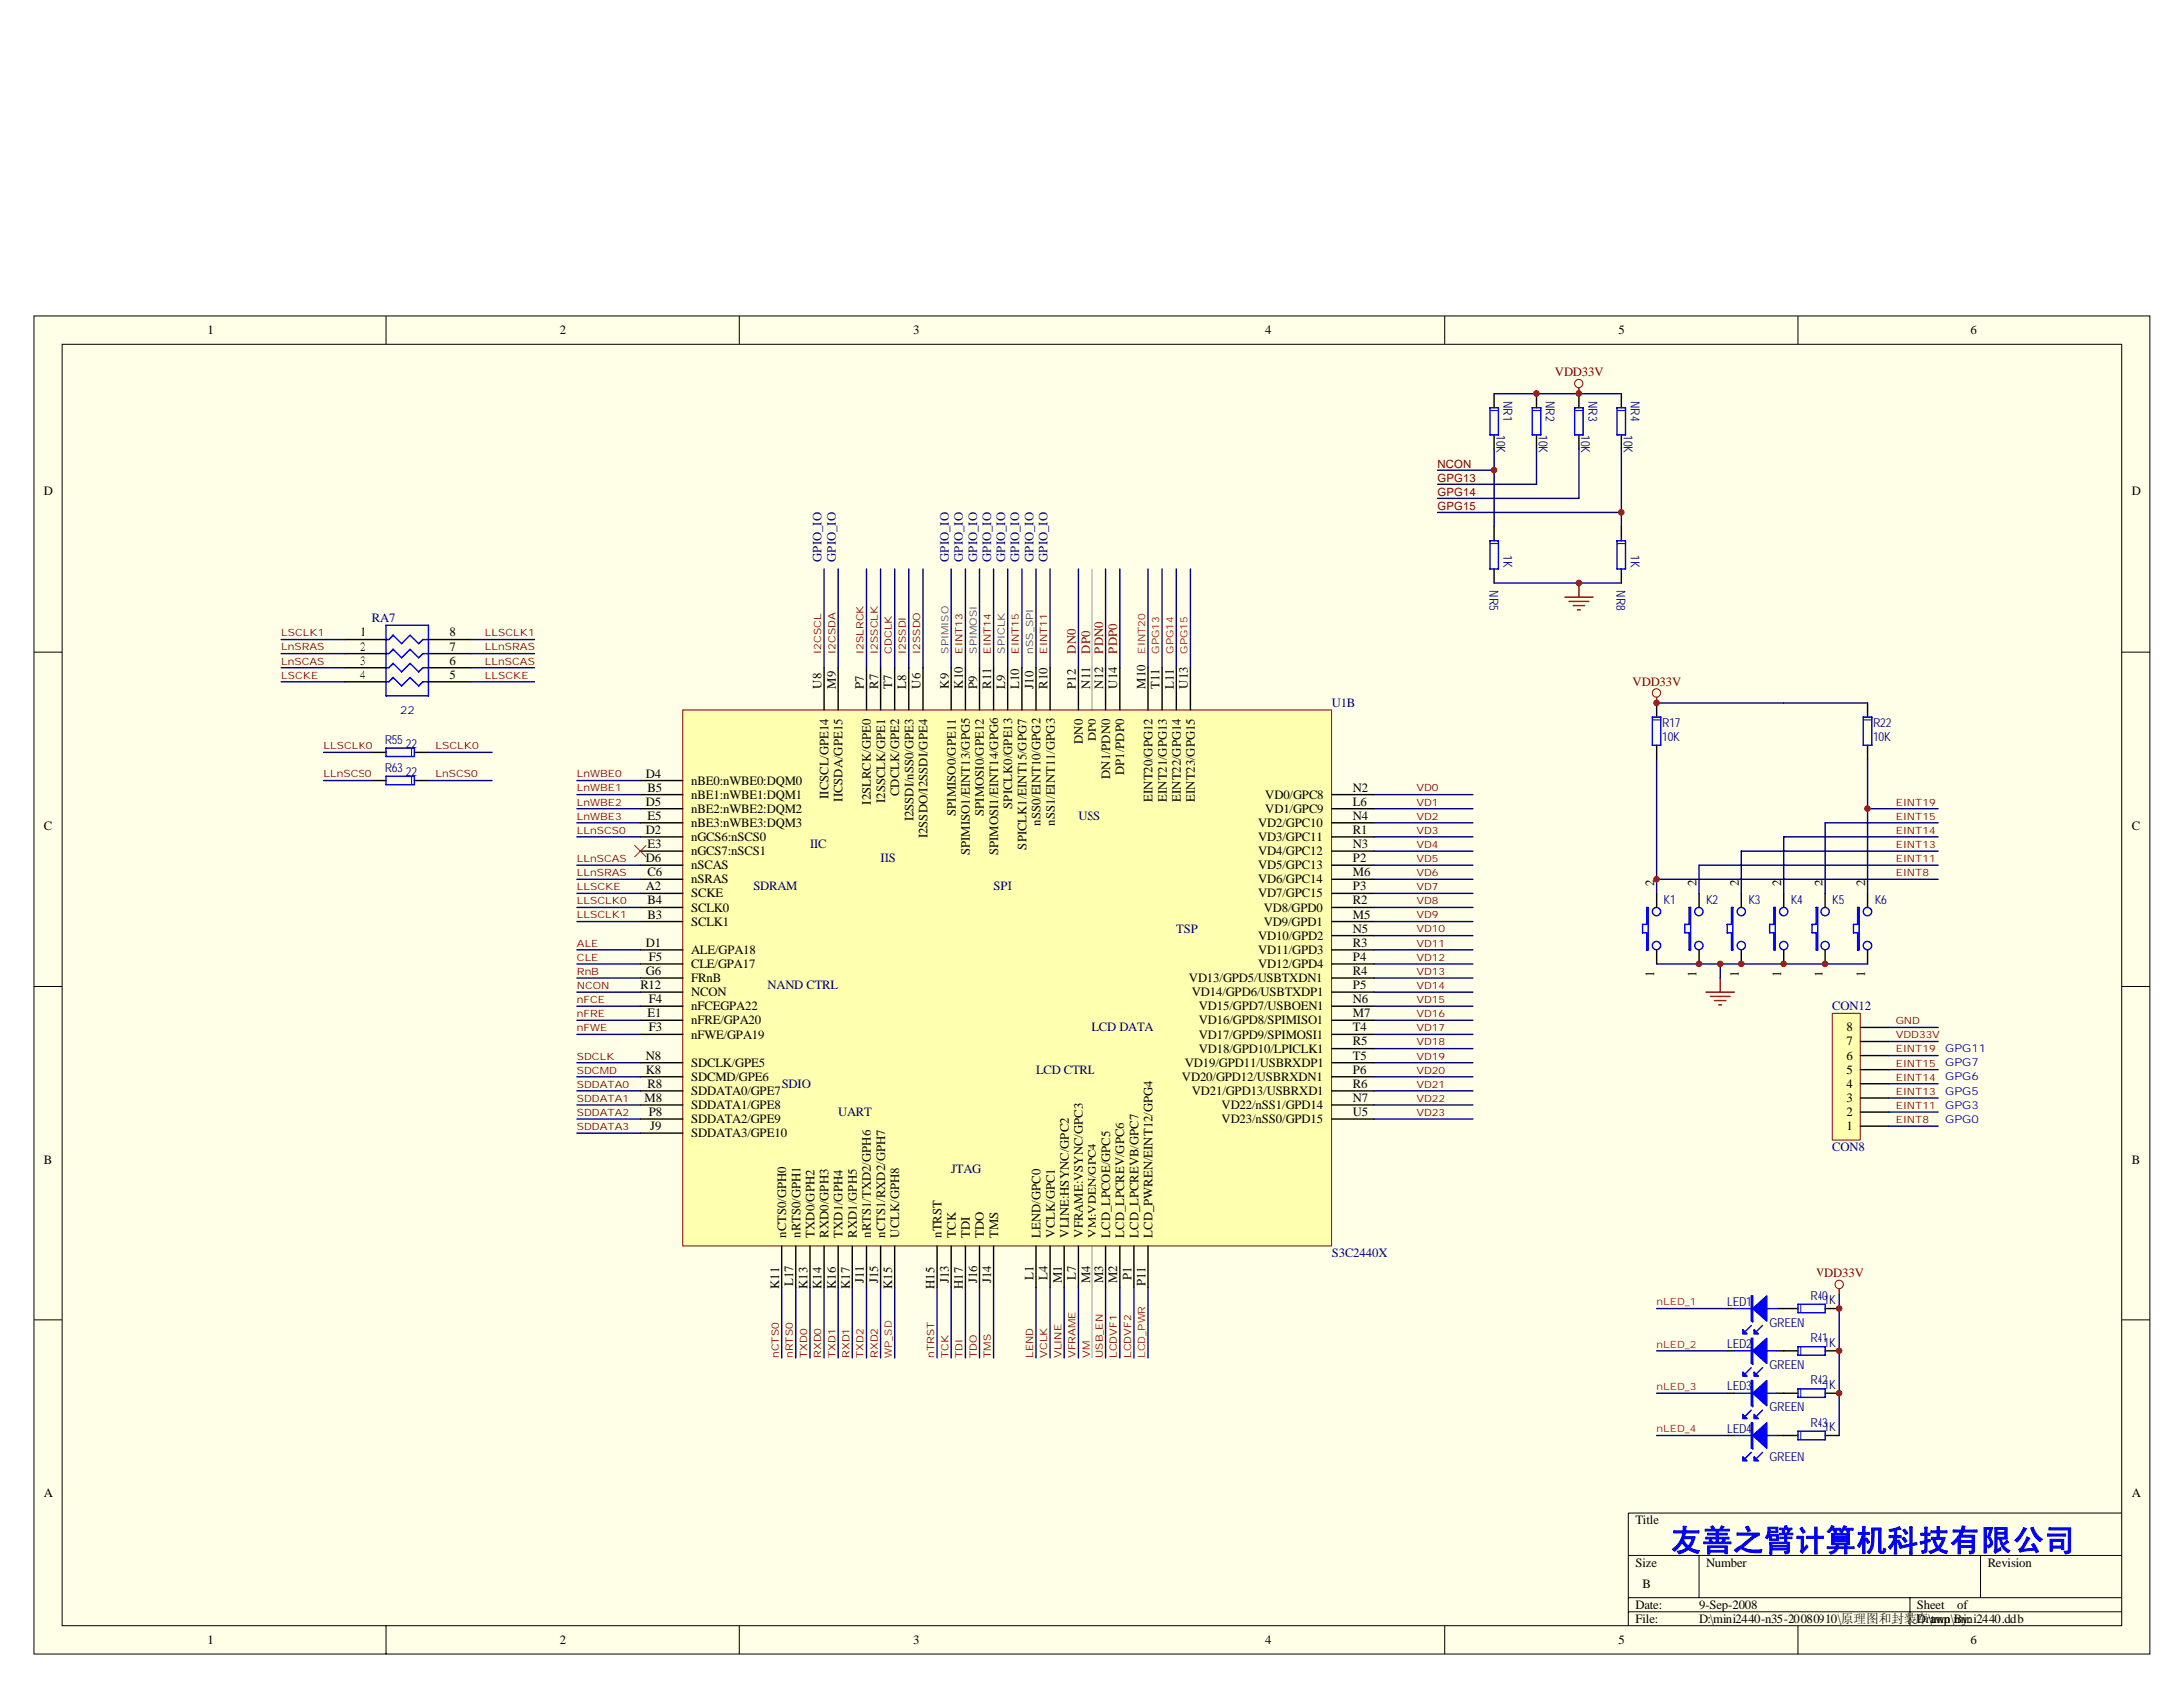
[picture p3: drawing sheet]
<svg xmlns="http://www.w3.org/2000/svg" width="279mm" height="216mm" viewBox="0 0 279 216" stroke-linecap="round" stroke-linejoin="round" font-family="sans-serif">
<path d="M4.3 40.4h270.7v171.2h-270.7z" fill="#ffffe8"/>
<g fill="none" stroke="#000" stroke-width=".13">
<path d="M4.3 40.4h270.7v171.2h-270.7zM7.9 44h263.5v163.9h-263.5zM49.4 40.4v3.6M94.6 40.4v3.6M139.7 40.4v3.6M184.8 40.4v3.6M230 40.4v3.6M4.3 83.4h3.6M271.5 83.4h3.6M4.3 126.2h3.6M271.5 126.2h3.6M4.3 168.9h3.6"/>
<path d="M271.5 168.9h3.6M208.3 199h63.2M217.3 199v5.4M253.4 199v5.4M271.5 193.5h-63.2v14.5M49.4 208v3.6M94.6 208v3.6M139.7 208v3.6M184.8 208v3.6M208.3 204.4h63.2M208.3 206.2h63.2M230 208v3.6"/>
<path d="M244.4 204.4v3.6"/>
</g>
<path d="M87.4 90.8h83v68.5h-83z" fill="#ffffb0"/>
<g fill="none" stroke="#800000" stroke-width=".13">
<path d="M87.4 90.8h83v68.5h-83z"/>
<circle cx="202" cy="49" r=".53"/>
<circle cx="211.9" cy="88.7" r=".53"/>
<circle cx="235.3" cy="164.3" r=".53"/>
</g>
<g fill="none" stroke="#000" stroke-width=".18">
<path d="M191.1 50.3v1.8M191.1 55.7v1.8M196.6 50.3v1.8M196.6 55.7v1.8M202 50.3v1.8M202 55.7v1.8M207.4 50.3v1.8M207.4 55.7v1.8M191.1 67.4v1.8M191.1 72.8v1.8M207.4 67.4v1.8M207.4 72.8v1.8"/>
<path d="M47.6 99.8h1.8M47.6 96.2h1.8M53.1 99.8h1.8M53.1 96.2h1.8M81.9 99.8h5.5M105.4 85.4v5.4M107.2 85.4v5.4M110.8 85.4v5.4M112.6 85.4v5.4M114.4 85.4v5.4M116.2 85.4v5.4M118 85.4v5.4"/>
<path d="M121.6 85.4v5.4M123.5 85.4v5.4M125.3 85.4v5.4M127.1 85.4v5.4M128.9 85.4v5.4M130.7 85.4v5.4M132.5 85.4v5.4M134.3 85.4v5.4M137.9 85.4v5.4M139.7 85.4v5.4M141.5 85.4v5.4M143.3 85.4v5.4"/>
<path d="M146.9 85.4v5.4M148.7 85.4v5.4M150.5 85.4v5.4M152.3 85.4v5.4M211.9 89.9v1.8M211.9 95.3v1.8M239 89.9v1.8M239 95.3v1.8M81.9 101.6h5.5M81.9 103.4h5.5M81.9 105.2h5.5M81.9 107h5.5"/>
<path d="M81.9 108.9h5.5M81.9 110.7h5.5M81.9 112.5h5.5M81.9 114.3h5.5M81.9 116.1h5.5M81.9 117.9h5.5M170.4 101.6h5.4M170.4 103.4h5.4M170.4 105.2h5.4M170.4 107h5.4M170.4 108.9h5.4M170.4 110.7h5.4"/>
<path d="M170.4 112.5h5.4M170.4 114.3h5.4M170.4 116.1h5.4M170.4 117.9h5.4M170.4 119.7h5.4M211.9 114.3v1.8M217.3 114.3v1.8M222.7 114.3v1.8M228.1 114.3v1.8M233.6 114.3v1.8M239 114.3v1.8M81.9 121.5h5.5"/>
<path d="M81.9 123.3h5.5M81.9 125.1h5.5M81.9 126.9h5.5M81.9 128.7h5.5M81.9 130.5h5.5M81.9 132.3h5.5M81.9 135.9h5.5M81.9 137.7h5.5M81.9 139.5h5.5M170.4 121.5h5.4M170.4 123.3h5.4M170.4 125.1h5.4"/>
<path d="M170.4 126.9h5.4M170.4 128.7h5.4M170.4 130.5h5.4M170.4 132.3h5.4M170.4 135.9h5.4M170.4 137.7h5.4M170.4 139.5h5.4M170.4 134.1h5.4M211.9 121.5v1.8M217.3 121.5v1.8M222.7 121.5v1.8M228.1 121.5v1.8"/>
<path d="M233.6 121.5v1.8M239 121.5v1.8M81.9 141.3h5.5M81.9 143.1h5.5M81.9 144.9h5.5M100 159.3v5.4M101.8 159.3v5.4M103.6 159.3v5.4M105.4 159.3v5.4M107.2 159.3v5.4M109 159.3v5.4M110.8 159.3v5.4"/>
<path d="M112.6 159.3v5.4M114.4 159.3v5.4M119.8 159.3v5.4M121.6 159.3v5.4M123.5 159.3v5.4M125.3 159.3v5.4M127.1 159.3v5.4M132.5 159.3v5.4M134.3 159.3v5.4M136.1 159.3v5.4M137.9 159.3v5.4M139.7 159.3v5.4"/>
<path d="M141.5 159.3v5.4M143.3 159.3v5.4M145.1 159.3v5.4M146.9 159.3v5.4M170.4 141.3h5.4M170.4 143.1h5.4M220.9 167.4h.9M220.9 172.8h.9M220.9 178.2h.9M227.2 167.4h2.8M227.2 172.8h2.8M227.2 178.2h2.8"/>
<path d="M233.6 167.4h1.8M233.6 172.8h1.8M233.6 178.2h1.8M220.9 183.6h.9M227.2 183.6h2.8M233.6 183.6h1.8"/>
</g>
<g fill="none" stroke="#000080" stroke-width=".18">
<path d="M191.1 57.5v9.9M191.1 50.3h16.3M196.6 57.5v4.5h-12.7M202 57.5v6.3h-18.1M207.4 57.5v9.9M105.4 72.8v12.6M107.2 72.8v12.6M110.8 72.8v12.6M112.6 72.8v12.6M114.4 72.8v12.6M116.2 72.8v12.6M118 72.8v12.6"/>
<path d="M121.6 72.8v12.6M123.5 72.8v12.6M125.3 72.8v12.6M127.1 72.8v12.6M128.9 72.8v12.6M130.7 72.8v12.6M132.5 72.8v12.6M134.3 72.8v12.6M137.9 72.8v12.6M139.7 72.8v12.6M141.5 72.8v12.6M143.3 72.8v12.6"/>
<path d="M146.9 72.8v12.6M148.7 72.8v12.6M150.5 72.8v12.6M152.3 72.8v12.6M183.9 60.2h7.2M183.9 65.6h23.5M191.1 74.6h16.3M41.3 99.8h6.3M41.3 96.2h6.3M54.9 99.8h8.1M54.9 96.2h8.1M73.8 99.8h8.1"/>
<path d="M211.9 97.1v17.2M211.9 89.9h27.1M239 97.1v17.2M73.8 101.6h8.1M73.8 103.4h8.1M73.8 105.2h8.1M73.8 107h8.1M73.8 110.7h8.1M73.8 112.5h8.1M73.8 114.3h8.1M73.8 116.1h8.1M73.8 117.9h8.1"/>
<path d="M175.8 101.6h12.6M175.8 103.4h12.6M175.8 105.2h12.6M175.8 107h12.6M175.8 108.9h12.6M175.8 110.7h12.6M175.8 112.5h12.6M175.8 114.3h12.6M175.8 119.7h12.6M175.8 116.1h12.6M175.8 117.9h12.6M211.9 112.5h36.1"/>
<path d="M217.3 110.7h30.7M233.6 105.2h14.4M239 103.4h9M248 107h-19.9v7.3M248 108.9h-25.3v5.4M73.8 121.5h8.1M73.8 123.3h8.1M73.8 125.1h8.1M73.8 126.9h8.1M73.8 128.7h8.1M73.8 135.9h8.1M73.8 137.7h8.1"/>
<path d="M73.8 139.5h8.1M73.8 132.3h8.1M73.8 130.5h8.1M175.8 121.5h12.6M175.8 123.3h12.6M175.8 125.1h12.6M175.8 126.9h12.6M175.8 128.7h12.6M175.8 134.1h12.6M175.8 135.9h12.6M175.8 137.7h12.6M175.8 139.5h12.6"/>
<path d="M175.8 132.3h12.6M175.8 130.5h12.6M211.9 123.3h27.1M220 123.3v1.8M73.8 141.3h8.1M73.8 143.1h8.1M73.8 144.9h8.1M175.8 141.3h12.6M175.8 143.1h12.6M100 164.7v9M101.8 164.7v9M103.6 164.7v9"/>
<path d="M105.4 164.7v9M107.2 164.7v9M109 164.7v9M110.8 164.7v9M112.6 164.7v9M114.4 164.7v9M119.8 164.7v9M121.6 164.7v9M123.5 164.7v9M125.3 164.7v9M127.1 164.7v9M132.5 164.7v9"/>
<path d="M134.3 164.7v9M136.1 164.7v9M137.9 164.7v9M139.7 164.7v9M141.5 164.7v9M143.3 164.7v9M145.1 164.7v9M146.9 164.7v9M211.9 167.4h9M211.9 172.8h9M211.9 178.2h9M235.4 165.6v18"/>
<path d="M211.9 183.6h9"/>
</g>
<g fill="none" stroke="#00f" stroke-width=".18">
<path d="M190.6 52.1h1.1v3.6h-1.1zM196 52.1h1.1v3.6h-1.1zM201.4 52.1h1.1v3.6h-1.1zM206.8 52.1h1.1v3.6h-1.1zM190.6 69.2h1.1v3.6h-1.1zM206.8 69.2h1.1v3.6h-1.1zM49.4 95.7h3.7v1.1h-3.7zM49.4 99.3h3.7v1.1h-3.7zM211.3 91.7h1.1v3.6h-1.1zM238.4 91.7h1.1v3.6h-1.1zM210.6 116.1h.2v5.4h-.2v-2.2h-.5v-1.1h.5zM216 116.1h.2v5.4h-.2v-2.2h-.5v-1.1h.5z"/>
<path d="M221.5 116.1h.1v5.4h-.1v-2.2h-.6v-1.1h.6zM226.9 116.1h.2v5.4h-.2v-2.2h-.6v-1.1h.6zM232.3 116.1h.2v5.4h-.2v-2.2h-.5v-1.1h.5zM237.7 116.1h.2v5.4h-.2v-2.2h-.5v-1.1h.5zM221.8 167.4h5.4M221.8 172.8h5.4M221.8 178.2h5.4M224 169.6l-.7 .7M224 175l-.7 .7M225.4 169.6l-.7 .7M225.4 175l-.7 .7M230 166.9h3.6v1.1h-3.6z"/>
<path d="M230 172.3h3.6v1.1h-3.6zM230 177.7h3.6v1.1h-3.6zM221.8 183.6h5.4M224 180.4l-.7 .7M224 185.8l-.7 .7M225.4 180.4l-.7 .7M225.4 185.8l-.7 .7M230 183.1h3.6v1.1h-3.6z"/>
<circle cx="211.9" cy="116.6" r=".53"/>
<circle cx="217.3" cy="116.6" r=".53"/>
<circle cx="222.7" cy="116.6" r=".53"/>
<circle cx="228.1" cy="116.6" r=".53"/>
<circle cx="233.6" cy="116.6" r=".53"/>
<circle cx="239" cy="116.6" r=".54"/>
<circle cx="211.9" cy="120.9" r=".53"/>
<circle cx="217.3" cy="120.9" r=".53"/>
<circle cx="222.7" cy="120.9" r=".53"/>
<circle cx="228.1" cy="120.9" r=".53"/>
<circle cx="233.6" cy="120.9" r=".53"/>
<circle cx="239" cy="120.9" r=".54"/>
</g>
<g fill="#00f" stroke="#00f" stroke-width=".18">
<path d="M224.2 167.4l1.8-1.6v3.2z"/>
<path d="M222.9 170.1l.6 .6h-.6z"/>
<path d="M224.3 170.1l.6 .6h-.6z"/>
<path d="M224.2 172.8l1.8-1.6v3.3z"/>
<path d="M222.9 175.5l.6 .6h-.6z"/>
<path d="M224.3 175.5l.6 .6h-.6z"/>
<path d="M224.2 178.2l1.8-1.6v3.3z"/>
<path d="M222.9 180.9l.6 .6h-.6z"/>
<path d="M224.3 180.9l.6 .6h-.6z"/>
<path d="M224.2 183.6l1.8-1.6v3.3z"/>
<path d="M222.9 186.4l.6 .5h-.6z"/>
<path d="M224.3 186.4l.6 .5h-.6z"/>
<path d="M224 165.8h.2v3.2h-.2z" fill-rule="evenodd"/>
<path d="M224 171.2h.2v3.3h-.2z" fill-rule="evenodd"/>
<path d="M224 176.6h.2v3.3h-.2z" fill-rule="evenodd"/>
<path d="M224 182h.2v3.3h-.2z" fill-rule="evenodd"/>
</g>
<g fill="none" stroke="#800000" stroke-width=".18">
<path d="M202 49.6v.7M200.2 76.4h3.6M200.7 77h2.5M201.3 77.5h1.4M201.8 78h.3M202 74.6v1.8M211.9 89.2v.7M218.2 126.9h3.6M218.8 127.4h2.5M219.3 128h1.4M219.8 128.5h.4M220 125.1v1.8"/>
<path d="M235.4 164.9v.7"/>
</g>
<g fill="none" stroke="#00f" stroke-width=".13" stroke-dasharray="1 1 1 1 1 1 1 1">
<path d="M191.7 52.5h-1.1M197.1 52.5h-1.1M202.5 52.5h-1.1M207.9 52.5h-1.1M191.7 69.6h-1.1M207.9 69.6h-1.1M52.7 96.8v-1.1M212.4 92.1h-1.1M239.5 92.1h-1.1M52.7 100.4v-1.1M230.3 166.9v1.1M230.3 172.3v1.1"/>
<path d="M230.3 177.7v1.1M230.3 183.1v1.1"/>
</g>
<path d="M81.2 108.1l1.5 1.5M82.7 108.1l-1.5 1.5" fill="none" stroke="#f00" stroke-width=".13"/>
<g fill="#800000" stroke="#800000" stroke-width=".13">
<circle cx="196.5" cy="50.3" r=".36"/>
<circle cx="202" cy="50.3" r=".36"/>
<circle cx="191.1" cy="60.2" r=".35"/>
<circle cx="207.4" cy="65.6" r=".35"/>
<circle cx="202" cy="74.6" r=".35"/>
<circle cx="228.1" cy="123.3" r=".35"/>
<circle cx="222.7" cy="123.3" r=".36"/>
<circle cx="217.3" cy="123.3" r=".35"/>
<circle cx="211.9" cy="89.9" r=".35"/>
<circle cx="211.9" cy="112.4" r=".35"/>
<circle cx="220" cy="123.3" r=".35"/>
<circle cx="233.5" cy="123.3" r=".35"/>
<circle cx="239" cy="103.4" r=".35"/>
</g>
<path d="M234.5 129.6h3.5v16.2h-3.5z" fill="#ffffb0"/>
<path d="M234.5 129.6h3.5v16.2h-3.5z" fill="none" stroke="#800000" stroke-width=".13"/>
<g fill="none" stroke="#000" stroke-width=".18">
<path d="M44 81.8h5.4M44 83.6h5.4M44 85.4h5.4M44 87.2h5.4M54.9 81.8h5.4M54.9 83.6h5.4M54.9 85.4h5.4M54.9 87.2h5.4M238.1 138.6h3.6M238.1 136.8h3.6M238.1 135h3.6M238.1 133.2h3.6"/>
<path d="M238.1 131.4h3.6M238.1 144h3.6M238.1 142.2h3.6M238.1 140.4h3.6"/>
</g>
<g fill="none" stroke="#000080" stroke-width=".18">
<path d="M35.9 81.8h8.1M35.9 83.6h8.1M35.9 85.4h8.1M35.9 87.2h8.1M60.3 81.8h8.1M60.3 83.6h8.1M60.3 85.4h8.1M60.3 87.2h8.1M217.3 110.7v3.6M233.6 105.2v9.1M241.7 138.6h6.3M241.7 136.8h6.3"/>
<path d="M241.7 135h6.3M241.7 133.2h6.3M241.7 131.4h6.3M241.7 144h6.3M241.7 142.2h6.3M241.7 140.4h6.3"/>
</g>
<g fill="#800000" stroke="#800000" stroke-width=".13">
<circle cx="235.3" cy="167.4" r=".35"/>
<circle cx="235.3" cy="172.8" r=".35"/>
<circle cx="235.3" cy="178.2" r=".35"/>
</g>
<path d="M49.4 81.8h.4l.6-.5 1 1.1 1.1-1.1 1.1 1.1 .5-.6h.8M49.4 80h5.5v9h-5.5zM50.4 83.1l-.2 .2M50.4 84.9l-.2 .2M50.4 86.7l-.2 .2M50.4 83.1l-.6 .5h-.4M50.4 83.1l1 1.1 1.1-1.1 1.1 1.1 .5-.6h.8M50.4 84.9l-.6 .5h-.4M50.4 84.9l1 1.1 1.1-1.1 1.1 1.1 .5-.6h.8M50.4 86.7l-.6 .5h-.4M50.4 86.7l1 1.1 1.1-1.1 1.1 1.1 .5-.6h.8" fill="none" stroke="#00f" stroke-width=".18"/>
<text font-size="4" fill="#00f" x="213.7" y="198.4">友善之臂计算机科技有限公司</text>
<g font-size="1.6">
<text x="26.5" y="42.7">1</text>
<text x="71.6" y="42.7">2</text>
<text x="116.8" y="42.7">3</text>
<text x="161.9" y="42.7">4</text>
<text x="207" y="42.7">5</text>
<text x="252.1" y="42.7">6</text>
<text x="5.6" y="63.4">D</text>
<text x="272.7" y="63.4">D</text>
<text x="46" y="81.4">1</text>
<text x="46" y="83.2">2</text>
<text x="57.6" y="81.4">8</text>
<text x="57.6" y="83.2">7</text>
<text x="46" y="85">3</text>
<text x="46" y="86.8">4</text>
<text x="57.6" y="85">6</text>
<text x="57.6" y="86.8">5</text>
<text x="105.1" y="88.1" transform="rotate(-90 105.1 88.1)">U8</text>
<text x="106.9" y="88.1" transform="rotate(-90 106.9 88.1)">M9</text>
<text x="110.5" y="88.1" transform="rotate(-90 110.5 88.1)">P7</text>
<text x="112.3" y="88.1" transform="rotate(-90 112.3 88.1)">R7</text>
<text x="114.1" y="88.1" transform="rotate(-90 114.1 88.1)">T7</text>
<text x="115.9" y="88.1" transform="rotate(-90 115.9 88.1)">L8</text>
<text x="117.7" y="88.1" transform="rotate(-90 117.7 88.1)">U6</text>
<text x="121.3" y="88.1" transform="rotate(-90 121.3 88.1)">K9</text>
<text x="123.1" y="88.1" transform="rotate(-90 123.1 88.1)">K10</text>
<text x="124.9" y="88.1" transform="rotate(-90 124.9 88.1)">P9</text>
<text x="126.7" y="88.1" transform="rotate(-90 126.7 88.1)">R11</text>
<text x="128.5" y="88.1" transform="rotate(-90 128.5 88.1)">L9</text>
<text x="130.3" y="88.1" transform="rotate(-90 130.3 88.1)">L10</text>
<text x="132.2" y="88.1" transform="rotate(-90 132.2 88.1)">J10</text>
<text x="134" y="88.1" transform="rotate(-90 134 88.1)">R10</text>
<text x="137.6" y="88.1" transform="rotate(-90 137.6 88.1)">P12</text>
<text x="139.4" y="88.1" transform="rotate(-90 139.4 88.1)">N11</text>
<text x="141.2" y="88.1" transform="rotate(-90 141.2 88.1)">N12</text>
<text x="143" y="88.1" transform="rotate(-90 143 88.1)">U14</text>
<text x="146.6" y="88.1" transform="rotate(-90 146.6 88.1)">M10</text>
<text x="148.4" y="88.1" transform="rotate(-90 148.4 88.1)">T11</text>
<text x="150.2" y="88.1" transform="rotate(-90 150.2 88.1)">L11</text>
<text x="152" y="88.1" transform="rotate(-90 152 88.1)">U13</text>
<text x="138.5" y="95.2" transform="rotate(-90 138.5 95.2)">DN0</text>
<text x="140.3" y="94.8" transform="rotate(-90 140.3 94.8)">DP0</text>
<text x="82.7" y="99.5">D4</text>
<text x="82.8" y="101.3">B5</text>
<text x="88.4" y="100.4">nBE0:nWBE0:DQM0</text>
<text x="115" y="101.8" transform="rotate(-90 115 101.8)">CDCLK/GPE2</text>
<text x="142.1" y="99.7" transform="rotate(-90 142.1 99.7)">DN1/PDN0</text>
<text x="143.9" y="99.1" transform="rotate(-90 143.9 99.1)">DP1/PDP0</text>
<text x="173.1" y="101.3">N2</text>
<text x="5.6" y="106.1">C</text>
<text x="82.7" y="103.1">D5</text>
<text x="82.7" y="106.7">D2</text>
<text x="82.8" y="104.9">E5</text>
<text x="88.4" y="102.2">nBE1:nWBE1:DQM1</text>
<text x="88.4" y="104">nBE2:nWBE2:DQM2</text>
<text x="88.4" y="105.8">nBE3:nWBE3:DQM3</text>
<text x="88.4" y="107.6">nGCS6:nSCS0</text>
<text x="106" y="102.2" transform="rotate(-90 106 102.2)">IICSCL/GPE14</text>
<text x="107.8" y="102.6" transform="rotate(-90 107.8 102.6)">IICSDA/GPE15</text>
<text x="111.4" y="102.9" transform="rotate(-90 111.4 102.9)">I2SLRCK/GPE0</text>
<text x="113.2" y="102.7" transform="rotate(-90 113.2 102.7)">I2SSCLK/GPE1</text>
<text x="116.8" y="105.1" transform="rotate(-90 116.8 105.1)">I2SSDI/nSS0/GPE3</text>
<text x="118.6" y="107.2" transform="rotate(-90 118.6 107.2)">I2SSDO/I2SSDI/GPE4</text>
<text x="122.2" y="104.4" transform="rotate(-90 122.2 104.4)">SPIMISO0/GPE11</text>
<text x="125.8" y="104.4" transform="rotate(-90 125.8 104.4)">SPIMOSI0/GPE12</text>
<text x="129.5" y="103.4" transform="rotate(-90 129.5 103.4)">SPICLK0/GPE13</text>
<text x="133.1" y="105.6" transform="rotate(-90 133.1 105.6)">nSS0/EINT10/GPG2</text>
<text x="134.9" y="105.6" transform="rotate(-90 134.9 105.6)">nSS1/EINT11/GPG3</text>
<text x="147.5" y="102.6" transform="rotate(-90 147.5 102.6)">EINT20/GPG12</text>
<text x="149.3" y="102.6" transform="rotate(-90 149.3 102.6)">EINT21/GPG13</text>
<text x="151.1" y="102.6" transform="rotate(-90 151.1 102.6)">EINT22/GPG14</text>
<text x="152.9" y="102.6" transform="rotate(-90 152.9 102.6)">EINT23/GPG15</text>
<text x="161" y="107.6">VD3/GPC11</text>
<text x="161" y="105.8">VD2/GPC10</text>
<text x="161.9" y="104">VD1/GPC9</text>
<text x="161.9" y="102.2">VD0/GPC8</text>
<text x="173.1" y="103.1">L6</text>
<text x="173.1" y="106.7">R1</text>
<text x="173.1" y="104.9">N4</text>
<text x="272.7" y="106.1">C</text>
<text x="82.7" y="110.3">D6</text>
<text x="82.7" y="113.9">A2</text>
<text x="82.8" y="108.5">E3</text>
<text x="82.8" y="112.1">C6</text>
<text x="88.4" y="109.4">nGCS7:nSCS1</text>
<text x="88.4" y="111.2">nSCAS</text>
<text x="88.4" y="113">nSRAS</text>
<text x="124" y="109.4" transform="rotate(-90 124 109.4)">SPIMISO1/EINT13/GPG5</text>
<text x="127.6" y="109.4" transform="rotate(-90 127.6 109.4)">SPIMOSI1/EINT14/GPG6</text>
<text x="131.3" y="108.7" transform="rotate(-90 131.3 108.7)">SPICLK1/EINT15/GPG7</text>
<text x="161" y="113">VD6/GPC14</text>
<text x="161" y="111.2">VD5/GPC13</text>
<text x="161" y="109.4">VD4/GPC12</text>
<text x="173.1" y="113.9">P3</text>
<text x="173.1" y="112.1">M6</text>
<text x="173.1" y="110.3">P2</text>
<text x="173.1" y="108.5">N3</text>
<text x="211.6" y="113.3" transform="rotate(-90 211.6 113.3)">2</text>
<text x="217" y="113.3" transform="rotate(-90 217 113.3)">2</text>
<text x="222.4" y="113.3" transform="rotate(-90 222.4 113.3)">2</text>
<text x="227.8" y="113.3" transform="rotate(-90 227.8 113.3)">2</text>
<text x="233.2" y="113.3" transform="rotate(-90 233.2 113.3)">2</text>
<text x="238.7" y="113.3" transform="rotate(-90 238.7 113.3)">2</text>
<text x="82.8" y="115.7">B4</text>
<text x="82.8" y="117.5">B3</text>
<text x="88.4" y="114.8">SCKE</text>
<text x="88.4" y="116.6">SCLK0</text>
<text x="88.4" y="118.4">SCLK1</text>
<text x="161" y="114.8">VD7/GPC15</text>
<text x="161.7" y="118.4">VD9/GPD1</text>
<text x="161.7" y="116.6">VD8/GPD0</text>
<text x="173.1" y="119.3">N5</text>
<text x="173.1" y="117.5">M5</text>
<text x="173.1" y="115.7">R2</text>
<text x="82.7" y="121.1">D1</text>
<text x="82.7" y="124.7">G6</text>
<text x="83" y="122.9">F5</text>
<text x="88.4" y="122">ALE/GPA18</text>
<text x="88.4" y="123.8">CLE/GPA17</text>
<text x="88.4" y="125.6">FRnB</text>
<text x="152.1" y="125.6">VD13/GPD5/USBTXDN1</text>
<text x="161" y="123.8">VD12/GPD4</text>
<text x="161" y="122">VD11/GPD3</text>
<text x="161" y="120.2">VD10/GPD2</text>
<text x="173.1" y="124.7">R4</text>
<text x="173.1" y="122.9">P4</text>
<text x="173.1" y="121.1">R3</text>
<text x="211.6" y="124.9" transform="rotate(-90 211.6 124.9)">1</text>
<text x="217" y="124.9" transform="rotate(-90 217 124.9)">1</text>
<text x="222.4" y="124.9" transform="rotate(-90 222.4 124.9)">1</text>
<text x="227.8" y="124.9" transform="rotate(-90 227.8 124.9)">1</text>
<text x="233.2" y="124.9" transform="rotate(-90 233.2 124.9)">1</text>
<text x="238.7" y="124.9" transform="rotate(-90 238.7 124.9)">1</text>
<text x="81.9" y="126.5">R12</text>
<text x="82.8" y="130.1">E1</text>
<text x="83" y="128.3">F4</text>
<text x="83" y="131.9">F3</text>
<text x="88.4" y="127.4">NCON</text>
<text x="88.4" y="129.2">nFCEGPA22</text>
<text x="88.4" y="131">nFRE/GPA20</text>
<text x="152.5" y="127.4">VD14/GPD6/USBTXDP1</text>
<text x="153.4" y="131">VD16/GPD8/SPIMISO1</text>
<text x="153.4" y="129.2">VD15/GPD7/USBOEN1</text>
<text x="173.1" y="131.9">T4</text>
<text x="173.1" y="130.1">M7</text>
<text x="173.1" y="128.3">N6</text>
<text x="173.1" y="126.5">P5</text>
<text x="236.3" y="131.9">8</text>
<text x="82.7" y="135.5">N8</text>
<text x="82.7" y="137.3">K8</text>
<text x="88.4" y="132.8">nFWE/GPA19</text>
<text x="88.4" y="136.4">SDCLK/GPE5</text>
<text x="151.6" y="136.4">VD19/GPD11/USBRXDP1</text>
<text x="153.4" y="134.6">VD18/GPD10/LPICLK1</text>
<text x="153.4" y="132.8">VD17/GPD9/SPIMOSI1</text>
<text x="173.1" y="133.7">R5</text>
<text x="173.1" y="137.3">P6</text>
<text x="173.1" y="135.5">T5</text>
<text x="236.3" y="137.3">5</text>
<text x="236.3" y="135.5">6</text>
<text x="236.3" y="133.7">7</text>
<text x="82.5" y="140.9">M8</text>
<text x="82.8" y="139.1">R8</text>
<text x="83" y="142.7">P8</text>
<text x="88.4" y="138.2">SDCMD/GPE6</text>
<text x="88.4" y="140">SDDATA0/GPE7</text>
<text x="88.4" y="141.8">SDDATA1/GPE8</text>
<text x="88.4" y="143.6">SDDATA2/GPE9</text>
<text x="151.3" y="138.2">VD20/GPD12/USBRXDN1</text>
<text x="152.5" y="140">VD21/GPD13/USBRXD1</text>
<text x="156.3" y="143.6">VD23/nSS0/GPD15</text>
<text x="156.3" y="141.8">VD22/nSS1/GPD14</text>
<text x="173.1" y="139.1">R6</text>
<text x="173.1" y="142.7">U5</text>
<text x="173.1" y="140.9">N7</text>
<text x="236.3" y="142.7">2</text>
<text x="236.3" y="140.9">3</text>
<text x="236.3" y="139.1">4</text>
<text x="5.6" y="148.8">B</text>
<text x="83.2" y="144.5">J9</text>
<text x="88.4" y="145.4">SDDATA3/GPE10</text>
<text x="236.3" y="144.5">1</text>
<text x="272.7" y="148.8">B</text>
<text x="100.6" y="158.2" transform="rotate(-90 100.6 158.2)">nCTS0/GPH0</text>
<text x="102.4" y="158.2" transform="rotate(-90 102.4 158.2)">nRTS0/GPH1</text>
<text x="104.2" y="158.2" transform="rotate(-90 104.2 158.2)">TXD0/GPH2</text>
<text x="106" y="158.2" transform="rotate(-90 106 158.2)">RXD0/GPH3</text>
<text x="107.8" y="158.2" transform="rotate(-90 107.8 158.2)">TXD1/GPH4</text>
<text x="109.6" y="158.2" transform="rotate(-90 109.6 158.2)">RXD1/GPH5</text>
<text x="111.4" y="158.2" transform="rotate(-90 111.4 158.2)">nRTS1/TXD2/GPH6</text>
<text x="113.2" y="158.2" transform="rotate(-90 113.2 158.2)">nCTS1/RXD2/GPH7</text>
<text x="115" y="158.2" transform="rotate(-90 115 158.2)">UCLK/GPH8</text>
<text x="120.4" y="158.2" transform="rotate(-90 120.4 158.2)">nTRST</text>
<text x="122.2" y="158.2" transform="rotate(-90 122.2 158.2)">TCK</text>
<text x="124" y="158.2" transform="rotate(-90 124 158.2)">TDI</text>
<text x="125.8" y="158.2" transform="rotate(-90 125.8 158.2)">TDO</text>
<text x="127.6" y="158.2" transform="rotate(-90 127.6 158.2)">TMS</text>
<text x="133.1" y="158.2" transform="rotate(-90 133.1 158.2)">LEND/GPC0</text>
<text x="134.9" y="158.2" transform="rotate(-90 134.9 158.2)">VCLK/GPC1</text>
<text x="136.7" y="158.2" transform="rotate(-90 136.7 158.2)">VLINE:HSYNC/GPC2</text>
<text x="138.5" y="158.2" transform="rotate(-90 138.5 158.2)">VFRAME:VSYNC/GPC3</text>
<text x="140.3" y="158.2" transform="rotate(-90 140.3 158.2)">VM:VDEN/GPC4</text>
<text x="142.1" y="158.2" transform="rotate(-90 142.1 158.2)">LCD_LPCOE/GPC5</text>
<text x="143.9" y="158.2" transform="rotate(-90 143.9 158.2)">LCD_LPCREV/GPC6</text>
<text x="145.7" y="158.2" transform="rotate(-90 145.7 158.2)">LCD_LPCREVB/GPC7</text>
<text x="147.5" y="158.2" transform="rotate(-90 147.5 158.2)">LCD_PWREN/EINT12/GPG4</text>
<text x="99.7" y="164.9" transform="rotate(-90 99.7 164.9)">K11</text>
<text x="101.5" y="164.5" transform="rotate(-90 101.5 164.5)">L17</text>
<text x="103.3" y="164.9" transform="rotate(-90 103.3 164.9)">K13</text>
<text x="105.1" y="164.9" transform="rotate(-90 105.1 164.9)">K14</text>
<text x="106.9" y="164.9" transform="rotate(-90 106.9 164.9)">K16</text>
<text x="108.7" y="164.9" transform="rotate(-90 108.7 164.9)">K17</text>
<text x="110.5" y="164.2" transform="rotate(-90 110.5 164.2)">J11</text>
<text x="112.3" y="164.2" transform="rotate(-90 112.3 164.2)">J15</text>
<text x="114.1" y="164.9" transform="rotate(-90 114.1 164.9)">K15</text>
<text x="119.5" y="164.9" transform="rotate(-90 119.5 164.9)">H15</text>
<text x="121.3" y="164.2" transform="rotate(-90 121.3 164.2)">J13</text>
<text x="123.1" y="164.9" transform="rotate(-90 123.1 164.9)">H17</text>
<text x="124.9" y="164.2" transform="rotate(-90 124.9 164.2)">J16</text>
<text x="126.7" y="164.2" transform="rotate(-90 126.7 164.2)">J14</text>
<text x="132.2" y="163.8" transform="rotate(-90 132.2 163.8)">L1</text>
<text x="134" y="163.8" transform="rotate(-90 134 163.8)">L4</text>
<text x="135.8" y="164.2" transform="rotate(-90 135.8 164.2)">M1</text>
<text x="137.6" y="163.8" transform="rotate(-90 137.6 163.8)">L7</text>
<text x="139.4" y="164.2" transform="rotate(-90 139.4 164.2)">M4</text>
<text x="141.2" y="164.2" transform="rotate(-90 141.2 164.2)">M3</text>
<text x="143" y="164.2" transform="rotate(-90 143 164.2)">M2</text>
<text x="144.8" y="163.8" transform="rotate(-90 144.8 163.8)">P1</text>
<text x="146.6" y="164.5" transform="rotate(-90 146.6 164.5)">P11</text>
<text x="5.6" y="191.6">A</text>
<text x="272.7" y="191.6">A</text>
<text x="209.2" y="195">Title</text>
<text x="209.2" y="200.4">Size</text>
<text x="210.1" y="203.1">B</text>
<text x="218.2" y="200.4">Number</text>
<text x="254.3" y="200.4">Revision</text>
<text x="209.2" y="205.8">Date:</text>
<text x="209.2" y="207.6">File:</text>
<text x="217.3" y="205.8">9-Sep-2008</text>
<text x="217.3" y="207.6">D:\mini2440-n35-20080910\原理图和封装库\tmp\mini2440.ddb</text>
<text x="245.3" y="207.6">Drawn By:</text>
<text x="245.3" y="205.8">Sheet</text>
<text x="250.4" y="205.8">of</text>
<text x="26.5" y="210.3">1</text>
<text x="71.6" y="210.3">2</text>
<text x="116.8" y="210.3">3</text>
<text x="161.9" y="210.3">4</text>
<text x="207" y="210.3">5</text>
<text x="252.1" y="210.3">6</text>
</g>
<g font-size="1.6" fill="#000080">
<text x="192.3" y="51.2" transform="rotate(90 192.3 51.2)">NR1</text>
<text x="197.8" y="51.2" transform="rotate(90 197.8 51.2)">NR2</text>
<text x="203.2" y="51.2" transform="rotate(90 203.2 51.2)">NR3</text>
<text x="208.6" y="51.2" transform="rotate(90 208.6 51.2)">NR4</text>
<text x="191.5" y="55.7" transform="rotate(90 191.5 55.7)">10K</text>
<text x="196.8" y="55.7" transform="rotate(90 196.8 55.7)">10K</text>
<text x="202.3" y="55.7" transform="rotate(90 202.3 55.7)">10K</text>
<text x="207.7" y="55.7" transform="rotate(90 207.7 55.7)">10K</text>
<text x="105.1" y="71.9" transform="rotate(-90 105.1 71.9)">GPIO_IO</text>
<text x="106.9" y="71.9" transform="rotate(-90 106.9 71.9)">GPIO_IO</text>
<text x="121.3" y="71.9" transform="rotate(-90 121.3 71.9)">GPIO_IO</text>
<text x="123.1" y="71.9" transform="rotate(-90 123.1 71.9)">GPIO_IO</text>
<text x="124.9" y="71.9" transform="rotate(-90 124.9 71.9)">GPIO_IO</text>
<text x="126.7" y="71.9" transform="rotate(-90 126.7 71.9)">GPIO_IO</text>
<text x="128.5" y="71.9" transform="rotate(-90 128.5 71.9)">GPIO_IO</text>
<text x="130.3" y="71.9" transform="rotate(-90 130.3 71.9)">GPIO_IO</text>
<text x="132.2" y="71.9" transform="rotate(-90 132.2 71.9)">GPIO_IO</text>
<text x="134" y="71.9" transform="rotate(-90 134 71.9)">GPIO_IO</text>
<text x="192.3" y="71" transform="rotate(90 192.3 71)">1K</text>
<text x="208.6" y="71" transform="rotate(90 208.6 71)">1K</text>
<text x="190.5" y="75.5" transform="rotate(90 190.5 75.5)">NR5</text>
<text x="206.8" y="75.5" transform="rotate(90 206.8 75.5)">NR8</text>
<text x="47.6" y="79.6">RA7</text>
<text x="49.3" y="95.1">R55</text>
<text x="52" y="95.7">22</text>
<text x="170.4" y="90.4">U1B</text>
<text x="212.6" y="93">R17</text>
<text x="212.6" y="94.8">10K</text>
<text x="239.7" y="93">R22</text>
<text x="239.7" y="94.8">10K</text>
<text x="49.3" y="98.7">R63</text>
<text x="52" y="99.3">22</text>
<text x="137.9" y="104.9">USS</text>
<text x="96.4" y="113.9">SDRAM</text>
<text x="103.6" y="108.5">IIC</text>
<text x="112.6" y="110.3">IIS</text>
<text x="127.1" y="113.9">SPI</text>
<text x="150.5" y="119.3">TSP</text>
<text x="212.8" y="115.7">K1</text>
<text x="218.2" y="115.7">K2</text>
<text x="223.6" y="115.7">K3</text>
<text x="229" y="115.7">K4</text>
<text x="234.5" y="115.7">K5</text>
<text x="239.9" y="115.7">K6</text>
<text x="98.2" y="126.5">NAND CTRL</text>
<text x="139.7" y="131.9">LCD DATA</text>
<text x="234.5" y="129.2">CON12</text>
<text x="132.5" y="137.3">LCD CTRL</text>
<text x="100" y="139.1">SDIO</text>
<text x="107.2" y="142.7">UART</text>
<text x="121.6" y="149.9">JTAG</text>
<text x="234.5" y="147.2">CON8</text>
<text x="170.4" y="160.7">S3C2440X</text>
<text x="220.9" y="167">LED1</text>
<text x="231.6" y="166.3">R40</text>
<text x="233.4" y="166.9">1K</text>
<text x="220.9" y="172.4">LED2</text>
<text x="226.3" y="169.7">GREEN</text>
<text x="231.6" y="171.7">R41</text>
<text x="233.4" y="172.3">1K</text>
<text x="220.9" y="177.8">LED3</text>
<text x="226.3" y="175.2">GREEN</text>
<text x="231.6" y="177.1">R42</text>
<text x="233.4" y="177.7">1K</text>
<text x="220.9" y="183.3">LED4</text>
<text x="226.3" y="180.6">GREEN</text>
<text x="231.6" y="182.5">R43</text>
<text x="233.4" y="183.1">1K</text>
<text x="226.3" y="186.9">GREEN</text>
</g>
<g font-size="1.6" fill="#800000">
<text x="198.9" y="48.1">VDD33V</text>
<text x="137.6" y="83.6" transform="rotate(-90 137.6 83.6)">DN0</text>
<text x="139.4" y="83.6" transform="rotate(-90 139.4 83.6)">DP0</text>
<text x="141.2" y="83.6" transform="rotate(-90 141.2 83.6)">PDN0</text>
<text x="143" y="83.6" transform="rotate(-90 143 83.6)">PDP0</text>
<text x="208.8" y="87.7">VDD33V</text>
<text x="232.3" y="163.4">VDD33V</text>
</g>
<g font-size="1.5" fill="#800000">
<text x="183.9" y="59.9">NCON</text>
<text x="183.9" y="61.7">GPG13</text>
<text x="183.9" y="63.5">GPG14</text>
<text x="183.9" y="65.3">GPG15</text>
</g>
<g font-size="1.4" fill="#00f">
<text x="51.3" y="91.3">22</text>
<text x="248.9" y="136.4">GPG7</text>
<text x="248.9" y="134.6">GPG11</text>
<text x="248.9" y="141.8">GPG3</text>
<text x="248.9" y="140">GPG5</text>
<text x="248.9" y="138.2">GPG6</text>
<text x="248.9" y="143.6">GPG0</text>
</g>
<g font-size="1.3" fill="#800000">
<text x="35.9" y="83.2">LnSRAS</text>
<text x="35.9" y="81.4">LSCLK1</text>
<text x="62.1" y="81.4">LLSCLK1</text>
<text x="62.1" y="83.2">LLnSRAS</text>
<text x="105.1" y="83.6" transform="rotate(-90 105.1 83.6)">I2CSCL</text>
<text x="106.8" y="83.6" transform="rotate(-90 106.8 83.6)">I2CSDA</text>
<text x="110.4" y="83.6" transform="rotate(-90 110.4 83.6)">I2SLRCK</text>
<text x="112.3" y="83.6" transform="rotate(-90 112.3 83.6)">I2SSCLK</text>
<text x="114.1" y="83.6" transform="rotate(-90 114.1 83.6)">CDCLK</text>
<text x="115.9" y="83.6" transform="rotate(-90 115.9 83.6)">I2SSDI</text>
<text x="117.7" y="83.6" transform="rotate(-90 117.7 83.6)">I2SSDO</text>
<text x="123.1" y="83.6" transform="rotate(-90 123.1 83.6)">EINT13</text>
<text x="126.7" y="83.6" transform="rotate(-90 126.7 83.6)">EINT14</text>
<text x="130.3" y="83.6" transform="rotate(-90 130.3 83.6)">EINT15</text>
<text x="133.9" y="83.6" transform="rotate(-90 133.9 83.6)">EINT11</text>
<text x="35.9" y="85">LnSCAS</text>
<text x="35.9" y="86.8">LSCKE</text>
<text x="62.1" y="85">LLnSCAS</text>
<text x="62.1" y="86.8">LLSCKE</text>
<text x="41.3" y="95.8">LLSCLK0</text>
<text x="55.8" y="95.8">LSCLK0</text>
<text x="41.3" y="99.4">LLnSCS0</text>
<text x="55.8" y="99.4">LnSCS0</text>
<text x="73.8" y="99.4">LnWBE0</text>
<text x="73.8" y="101.2">LnWBE1</text>
<text x="181.2" y="101.2">VD0</text>
<text x="73.8" y="106.6">LLnSCS0</text>
<text x="73.8" y="103">LnWBE2</text>
<text x="73.8" y="104.8">LnWBE3</text>
<text x="181.2" y="103">VD1</text>
<text x="181.2" y="104.8">VD2</text>
<text x="181.2" y="106.6">VD3</text>
<text x="242.6" y="103">EINT19</text>
<text x="242.6" y="104.8">EINT15</text>
<text x="242.6" y="106.6">EINT14</text>
<text x="73.8" y="110.3">LLnSCAS</text>
<text x="73.8" y="112.1">LLnSRAS</text>
<text x="73.8" y="113.9">LLSCKE</text>
<text x="181.2" y="108.4">VD4</text>
<text x="181.2" y="110.3">VD5</text>
<text x="181.2" y="112.1">VD6</text>
<text x="181.2" y="113.9">VD7</text>
<text x="242.6" y="112.1">EINT8</text>
<text x="242.6" y="108.4">EINT13</text>
<text x="242.6" y="110.3">EINT11</text>
<text x="73.8" y="115.7">LLSCLK0</text>
<text x="73.8" y="117.5">LLSCLK1</text>
<text x="181.2" y="115.7">VD8</text>
<text x="181.2" y="117.5">VD9</text>
<text x="181.2" y="119.3">VD10</text>
<text x="73.8" y="121.1">ALE</text>
<text x="73.8" y="122.9">CLE</text>
<text x="73.8" y="124.7">RnB</text>
<text x="181.2" y="121.1">VD11</text>
<text x="181.2" y="122.9">VD12</text>
<text x="181.2" y="124.7">VD13</text>
<text x="73.8" y="126.5">NCON</text>
<text x="73.8" y="128.3">nFCE</text>
<text x="73.8" y="130.1">nFRE</text>
<text x="73.8" y="131.9">nFWE</text>
<text x="181.2" y="126.5">VD14</text>
<text x="181.2" y="128.3">VD15</text>
<text x="181.2" y="130.1">VD16</text>
<text x="181.2" y="131.9">VD17</text>
<text x="242.6" y="131">GND</text>
<text x="73.8" y="135.5">SDCLK</text>
<text x="73.8" y="137.3">SDCMD</text>
<text x="181.2" y="133.7">VD18</text>
<text x="181.2" y="135.5">VD19</text>
<text x="181.2" y="137.3">VD20</text>
<text x="242.6" y="136.4">EINT15</text>
<text x="242.6" y="134.6">EINT19</text>
<text x="242.6" y="132.8">VDD33V</text>
<text x="73.8" y="139.1">SDDATA0</text>
<text x="73.8" y="140.9">SDDATA1</text>
<text x="73.8" y="142.7">SDDATA2</text>
<text x="181.2" y="139.1">VD21</text>
<text x="181.2" y="140.9">VD22</text>
<text x="181.2" y="142.7">VD23</text>
<text x="242.6" y="141.8">EINT11</text>
<text x="242.6" y="140">EINT13</text>
<text x="242.6" y="138.2">EINT14</text>
<text x="242.6" y="143.6">EINT8</text>
<text x="73.8" y="144.5">SDDATA3</text>
<text x="99.6" y="173.7" transform="rotate(-90 99.6 173.7)">nCTS0</text>
<text x="101.4" y="173.7" transform="rotate(-90 101.4 173.7)">nRTS0</text>
<text x="103.2" y="173.7" transform="rotate(-90 103.2 173.7)">TXD0</text>
<text x="105.1" y="173.7" transform="rotate(-90 105.1 173.7)">RXD0</text>
<text x="106.8" y="173.7" transform="rotate(-90 106.8 173.7)">TXD1</text>
<text x="108.6" y="173.7" transform="rotate(-90 108.6 173.7)">RXD1</text>
<text x="110.4" y="173.7" transform="rotate(-90 110.4 173.7)">TXD2</text>
<text x="112.3" y="173.7" transform="rotate(-90 112.3 173.7)">RXD2</text>
<text x="119.5" y="173.7" transform="rotate(-90 119.5 173.7)">nTRST</text>
<text x="121.3" y="173.7" transform="rotate(-90 121.3 173.7)">TCK</text>
<text x="123.1" y="173.7" transform="rotate(-90 123.1 173.7)">TDI</text>
<text x="124.9" y="173.7" transform="rotate(-90 124.9 173.7)">TDO</text>
<text x="126.7" y="173.7" transform="rotate(-90 126.7 173.7)">TMS</text>
<text x="132.1" y="173.7" transform="rotate(-90 132.1 173.7)">LEND</text>
<text x="133.9" y="173.7" transform="rotate(-90 133.9 173.7)">VCLK</text>
<text x="135.7" y="173.7" transform="rotate(-90 135.7 173.7)">VLINE</text>
<text x="137.5" y="173.7" transform="rotate(-90 137.5 173.7)">VFRAME</text>
<text x="139.3" y="173.7" transform="rotate(-90 139.3 173.7)">VM</text>
<text x="141.1" y="173.7" transform="rotate(-90 141.1 173.7)">USB_EN</text>
<text x="142.9" y="173.7" transform="rotate(-90 142.9 173.7)">LCDVF1</text>
<text x="144.8" y="173.7" transform="rotate(-90 144.8 173.7)">LCDVF2</text>
</g>
<g font-size="1.3" fill="#800080">
<text x="121.3" y="83.6" transform="rotate(-90 121.3 83.6)">SPIMISO</text>
<text x="124.9" y="83.6" transform="rotate(-90 124.9 83.6)">SPIMOSI</text>
<text x="128.5" y="83.6" transform="rotate(-90 128.5 83.6)">SPICLK</text>
<text x="132.1" y="83.6" transform="rotate(-90 132.1 83.6)">nSS_SPI</text>
</g>
<g font-size="1.3" fill="#f00">
<text x="146.6" y="83.6" transform="rotate(-90 146.6 83.6)">EINT20</text>
<text x="148.4" y="83.6" transform="rotate(-90 148.4 83.6)">GPG13</text>
<text x="150.2" y="83.6" transform="rotate(-90 150.2 83.6)">GPG14</text>
<text x="152" y="83.6" transform="rotate(-90 152 83.6)">GPG15</text>
<text x="211.9" y="167">nLED_1</text>
<text x="114.1" y="173.7" transform="rotate(-90 114.1 173.7)">WP_SD</text>
<text x="146.6" y="173.7" transform="rotate(-90 146.6 173.7)">LCD_PWR</text>
<text x="211.9" y="172.4">nLED_2</text>
<text x="211.9" y="177.8">nLED_3</text>
<text x="211.9" y="183.2">nLED_4</text>
</g>
</svg>
